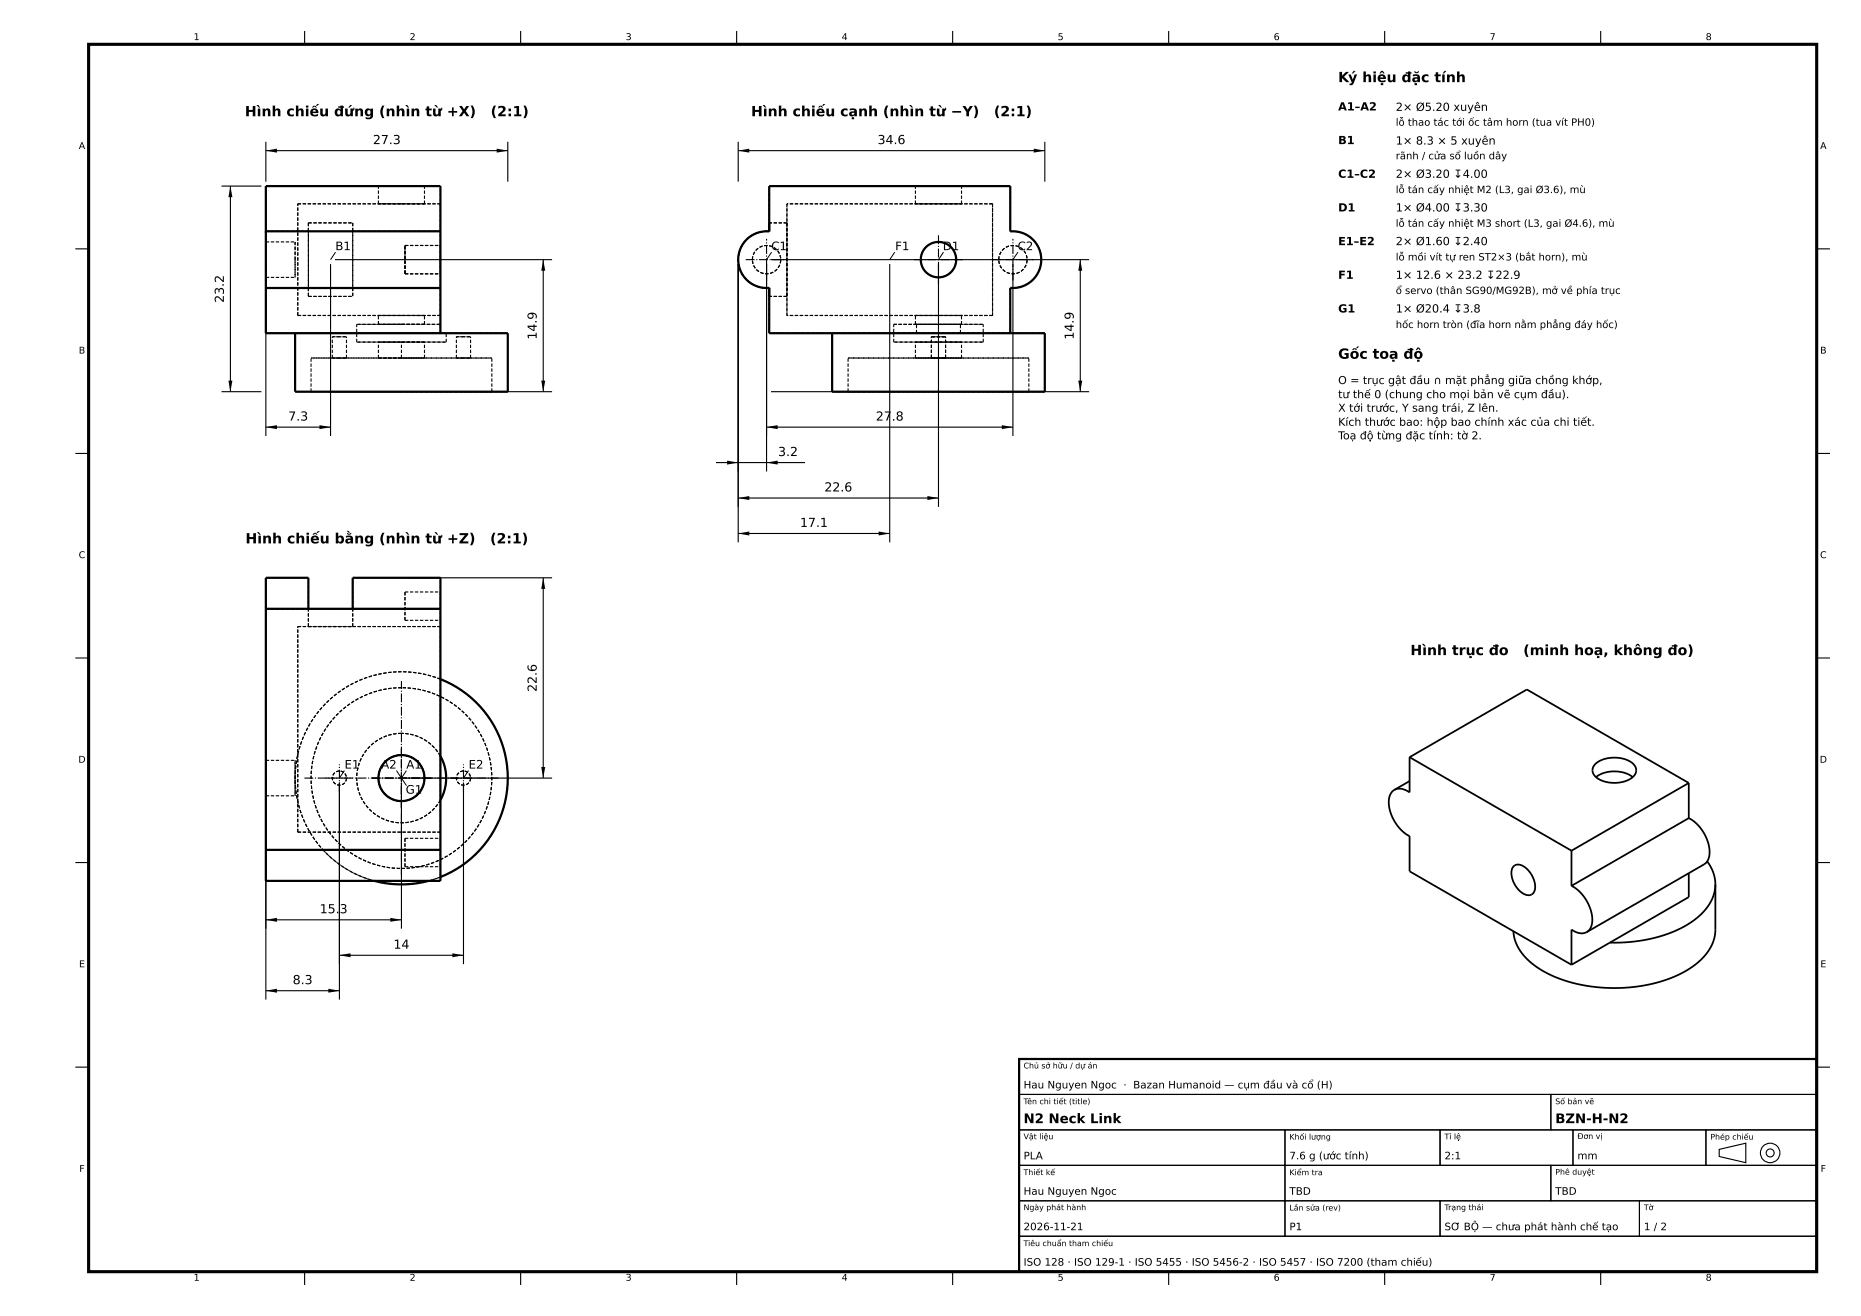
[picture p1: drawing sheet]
<svg xmlns="http://www.w3.org/2000/svg" width="420mm" height="297mm" viewBox="0 0 420 297" stroke-linecap="round" stroke-linejoin="round" font-family="sans-serif">
<g fill="#000">
<path d="M60 34l2.5-.5v1zM112.1 33.5l2.5 .5-2.5 .5zM166.6 34l2.5-.5v1zM233.3 33.5l2.5 .5-2.5 .5zM52 42l.5 2.5h-1zM122.6 58.6l.5 2.5h-.9zM243.8 58.6l.4 2.5h-.8zM51.5 85.9h1l-.5 2.5zM60 96.4l2.5-.4v.9zM72.1 96l2.5 .4-2.5 .5zM122.2 85.9h.9l-.5 2.5zM173 96.4l2.5-.4v.9z"/>
<path d="M226.1 96l2.5 .4-2.5 .5zM243.4 85.9h.8l-.4 2.5zM164.1 104l2.5 .4-2.5 .4zM166.6 112.4l2.5-.5v1zM173 104.4l2.5-.4v.8zM209.3 111.9l2.5 .5-2.5 .5zM122.6 130.4l.5 2.5h-.9zM166.6 120.4l2.5-.5v.9zM198.3 119.9l2.5 .5-2.5 .4zM122.2 173.1h.9l-.5 2.5zM60 207.6l2.5-.5v.9zM76.6 215.6l2.5-.5v.9z"/>
<path d="M88.1 207.1l2.5 .5-2.5 .4zM102.1 215.1l2.5 .5-2.5 .4zM60 223.6l2.5-.5v.9zM74.1 223.1l2.5 .5-2.5 .4z"/>
</g>
<path d="M20 10h390v277h-390z" fill="none" stroke="#000" stroke-width=".7" stroke-linecap="butt"/>
<g fill="none" stroke="#000" stroke-width=".5">
<path d="M60 52.2v12.8M60 52.2v.3M60 52.2v-10.2h39.4v10.2M60 52.2h39.4M99.4 52.2v12.8M173.6 42h54.4v10.2a6.4 6.4 0 0 1 7 6.4 6.4 6.4 0 0 1-7 6.4v10.2h-54.4v-10.2a6.4 6.4 0 0 1-7-6.4 6.4 6.4 0 0 1 7-6.4zM60 65v10.2h54.6v13.2h-48v-13.2M60 65h39.4M99.4 65v10.2M187.8 75.2v13.2h48v-13.2h-7.8M60 137.4v-7h9.6v7M60 137.4v54.4"/>
<path d="M60 137.4h39.4M79.6 137.4v-7h19.8v7M99.4 137.4v54.4M99.4 153.3a24 24 0 0 1 15.2 22.3 24 24 0 0 1-15.2 22.3M99.4 170.6a10.1 10.1 0 0 1 0 10M60 191.8v7h39.4v-7M60 191.8h39.4M84.5 198.8a24 24 0 0 0 12.2 0M230 239h180v48h-180z"/>
<circle cx="211.8" cy="58.6" r="4"/>
<circle cx="90.6" cy="175.6" r="5.2"/>
</g>
<g fill="none" stroke="#000" stroke-width=".25">
<path d="M68.8 7v3M117.5 7v3M166.3 7v3M215 7v3M263.8 7v3M312.5 7v3M361.2 7v3M60 32v9M60 34h54.6M114.6 32v9M166.6 34h69.2M166.6 32v9"/>
<path d="M235.8 32v9M17 56.2h3M50 42h9M52 42v46.4M60 59.6v38.8M74.6 59.6v38.8M75.6 58.6h49M122.6 58.6v29.8M166.6 59.6v62.8M173 59.6v46.8M174 58.6h71.8M200.8 59.6v62.8"/>
<path d="M211.8 59.6v54.8M228.6 59.6v38.8M243.8 58.6v29.8M410 56.2h3M50 88.4h9M60 96.4h14.6M75.6 88.4h49M173 96.4h55.6M174 88.4h71.8M17 102.3h3M161.6 104.4h20.1M166.6 112.4h45.2"/>
<path d="M410 102.3h3M91.6 130.4h33M122.6 130.4v45.2M166.6 120.4h34.2M17 148.5h3M410 148.5h3M60 176.6v49M76.6 176.6v49M90.6 176.6v33M91.6 175.6h33M104.6 176.6v41M17 194.7h3"/>
<path d="M410 194.7h3M60 207.6h30.6M76.6 215.6h28M60 223.6h16.6M230 239h180v8h-180zM17 240.8h3M230 247h120v8h-120zM230 255h60v8h-60zM290 255h35v8h-35zM325 255h30v8h-30zM350 247h60v8h-60zM355 255h30v8h-30z"/>
<path d="M385 255h25v8h-25zM388 259.4l6-1.4v4.4l-6-1.4zM410 240.8h3M230 263h60v8h-60zM230 271h60v8h-60zM230 279h180v8h-180zM290 263h60v8h-60zM290 271h35v8h-35zM325 271h45v8h-45zM350 263h60v8h-60zM370 271h40v8h-40zM68.8 287v3"/>
<path d="M117.5 287v3M166.3 287v3M215 287v3M263.8 287v3M312.5 287v3M361.2 287v3"/>
<circle cx="399.5" cy="260.2" r="2.2"/>
<circle cx="399.5" cy="260.2" r=".9"/>
</g>
<g fill="none" stroke="#000" stroke-width=".25" stroke-dasharray=".7 .4" stroke-linecap="butt">
<path d="M60 42h39.4M60 52.2h39.4M60 52.2h9.6M60 52.2v-10.2M60 52.5v12.5M60 58.6v-4M60 54.6v8M60 54.6h6.6M66.6 58.6v-4M66.6 54.6v8M67.2 46h32.2M69.6 50.3h10"/>
<path d="M69.6 50.3v1.9M69.6 50.3v16.6M79.6 52.2h19.8M79.6 50.3v1.9M79.6 50.3v16.6M85.4 46h5.2M85.4 42h5.2M85.4 46v-4M90.6 46h5.2M90.6 42h5.2M91.4 58.6v-3.2M91.4 55.4v6.4"/>
<path d="M91.4 55.4h8M95.8 46h-10.4M95.8 42h-10.4M95.8 46v-4M99.4 46v25.2M99.4 52.2v-10.2M99.4 58.6v-3.2M99.4 55.4v6.4M169.8 58.6a3.2 3.2 0 0 1 4.7-2.9 3.2 3.2 0 0 1 .4 5.5 3.2 3.2 0 0 1-5.1-2.1v-.5M173.6 52.2v-10.2M173.6 50.3v1.9M177.6 50.3h-4"/>
<path d="M177.6 50.3v16.6M177.6 46v25.2M206.6 46h10.4M206.6 42h10.4M206.6 46v-4M207.8 58.6a4 4 0 0 1 5.8-3.6 4 4 0 0 1 .5 6.9 4 4 0 0 1-6.3-2.7v-.6M217 46h-10.4M217 42h-10.4M217 46v-4M224 46v25.2M224 46h-46.4M225.4 58.6a3.2 3.2 0 0 1 4.7-2.9 3.2 3.2 0 0 1 .4 5.5 3.2 3.2 0 0 1-5.1-2.1v-.5"/>
<path d="M228 42h-54.4M228 42v10.2M228 52.2a6.4 6.4 0 0 1 7 6.4 6.4 6.4 0 0 1-7 6.4M60 65h39.4M60 65h9.6M60 75.2h39.4M60 75.2v-10.2M60 62.6v-4M60 62.6h6.6M66.6 75.2h6.3M66.6 62.6v-4M67.2 71.2h32.2"/>
<path d="M67.2 71.2v-25.2M69.6 65v-12.8M69.6 65v1.9M69.6 66.9h10M72.9 75.2h26.5M75 76h3.2M76.6 76h-1.6M78.2 76h-1.6M79.6 65v1.9M79.6 65h19.8M79.6 65v-12.8M80.5 77.2h20.2"/>
<path d="M80.5 73.2h18.9M80.5 77.2v-4M85.4 73.2h5.2M85.4 71.2h5.2M85.4 77.2h5.2M85.4 73.2v-2M90.6 75.2h-24M90.6 77.2h-10.1M90.6 73.2h-10.1M90.6 73.2h5.2M90.6 71.2h5.2M90.6 77.2h5.2"/>
<path d="M91.4 61.8v-3.2M91.4 61.8h8M95.8 73.2h-10.4M95.8 71.2h-10.4M95.8 77.2h-10.4M95.8 73.2v-2M99.4 75.2h-8.8M99.4 75.2h1.3M99.4 75.2v-2M99.4 73.2h-8.8M99.4 65v10.2M99.4 65v-12.8"/>
<path d="M99.4 61.8v-3.2M100.7 75.2h-1.3M100.7 77.2h-10.1M100.7 77.2v-2M103 76h3.2M104.6 76h-1.6M106.2 76h-1.6M114.6 75.2h-15.2M173.6 65a6.4 6.4 0 0 1-7-6.4 6.4 6.4 0 0 1 7-6.4M173.6 65v10.2M173.6 65v1.9M177.6 66.9h-4"/>
<path d="M177.6 71.2v-25.2M187.8 75.2h40.2M189.5 75.2h-1.7M189.5 75.2h-15.9M201.7 77.2v-4M201.7 77.2h20.2M201.7 73.2h20.2M206.6 73.2h10.4M206.6 71.2h10.4M206.6 77.2h10.4M206.6 73.2v-2M206.8 75.2h-17.3"/>
<path d="M206.8 75.2v-2M206.8 73.2h-5.1M206.8 73.2h10M210.2 76h3.2M213.4 76h-3.2M216.8 75.2h-10M216.8 75.2v-2M217 73.2h-10.4M217 71.2h-10.4M217 73.2v-2M217 77.2h-10.4M221.9 77.2h-20.2"/>
<path d="M221.9 73.2h-5.1M221.9 77.2v-4M224 71.2h-46.4M224 71.2v-25.2M228 75.2h-11.2M228 65v10.2M235.8 75.2h-46.3M70.2 80.8h40.8M70.2 88.4h40.8M70.2 88.4v-7.6M75 80.8h3.2M75 80.8v-4.8"/>
<path d="M76.6 80.8h-1.6M78.2 80.8h-1.6M78.2 80.8v-4.8M85.4 80.8h10.4M85.4 80.8v-3.6M90.6 88.4h-24M90.6 80.8v-3.6M90.6 80.8h-5.2M90.6 80.8h-20.4M90.6 88.4h-20.4M95.8 80.8h-5.2M95.8 80.8v-3.6"/>
<path d="M103 80.8h3.2M103 80.8v-4.8M104.6 80.8h-1.6M106.2 80.8h-1.6M106.2 80.8v-4.8M111 80.8h-20.4M111 88.4h-20.4M111 88.4v-7.6M114.6 88.4h-24M191.4 80.8h40.8M191.4 88.4v-7.6M191.4 88.4h40.8"/>
<path d="M206.6 80.8v-3.6M206.6 80.8h10.4M210.2 80.8h3.2M210.2 80.8v-4.8M213.4 80.8h-3.2M213.4 80.8v-4.8M217 80.8h-10.4M217 80.8v-3.6M232.2 80.8h-40.8M232.2 88.4h-40.8M232.2 88.4v-7.6M235.8 88.4h-48"/>
<path d="M60 137.4h9.6M60 130.4v7M60 137.4h39.4M69.6 137.4h10M69.6 137.4v-7M79.6 137.4h19.8M79.6 137.4v-7M91.4 133.6h8M91.4 133.6v6.4M99.4 137.4v-7M99.4 133.6v6.4M67.2 141.4h32.2"/>
<path d="M69.6 141.4v-4M69.6 141.4h10M79.6 141.4v-4M90.6 151.6a24 24 0 0 0-21 35.6 24 24 0 0 0 41.3 1.2 24 24 0 0 0-18.9-36.8h-1.4M90.6 151.6a24 24 0 0 0-22 14.3 24 24 0 0 0 4.3 25.9M90.6 155.2a20.4 20.4 0 0 0-17.9 30.2 20.4 20.4 0 0 0 35.1 1.1 20.4 20.4 0 0 0-15.9-31.3h-1.3M91.4 140v-6.4M91.4 140h8M99.4 153.3l-2.4-.8-2.6-.6-3.8-.3M99.4 153.3v-15.9M99.4 140v-6.4M60 171.6v8"/>
<path d="M60 179.6v-8M60 171.6h6.6M60 179.6h6.6M66.6 171.6v8M66.6 179.6v-8M76.6 174a1.6 1.6 0 0 0-1.4 2.3 1.6 1.6 0 0 0 2.7 .3 1.6 1.6 0 0 0-1-2.6h-.3M90.6 165.5a10.1 10.1 0 0 0-8.9 14.9 10.1 10.1 0 0 0 17.3 .8 10.1 10.1 0 0 0-7.5-15.7h-.9M90.6 165.5a10.1 10.1 0 0 0-8.7 15.2 10.1 10.1 0 0 0 17.5-.1M90.6 170.4a5.2 5.2 0 0 1 4.6 7.6 5.2 5.2 0 0 1-8.9 .6 5.2 5.2 0 0 1 3.7-8.2h.6M90.6 170.4a5.2 5.2 0 0 0-4.6 7.6 5.2 5.2 0 0 0 8.9 .6 5.2 5.2 0 0 0-3.7-8.2h-.6M99.4 170.6v-17.3M99.4 170.6a10.1 10.1 0 0 0-8.8-5.1"/>
<path d="M99.4 170.6v10M104.6 174a1.6 1.6 0 0 0-1.4 2.3 1.6 1.6 0 0 0 2.7 .3 1.6 1.6 0 0 0-1-2.6h-.3M60 191.8h39.4M60 198.8v-7M60 191.8v-54.4M60 191.8h12.9M67.2 187.8v-46.4M67.2 187.8h32.2M72.9 191.8a24 24 0 0 0 11.6 7M72.9 191.8h26.5M90.6 180.8a5.2 5.2 0 0 0 4.6-7.6 5.2 5.2 0 0 0-8.9-.6 5.2 5.2 0 0 0 3.7 8.2h.6M91.4 189.2h8"/>
<path d="M91.4 189.2v6.4M91.4 195.6v-6.4M91.4 195.6h8M96.7 198.8l2.7-.9M99.4 191.8v-11.2M99.4 187.8v-46.4M99.4 198.8v-7M99.4 189.2v6.4M99.4 195.6v-6.4"/>
</g>
<g fill="none" stroke="#000" stroke-width=".25" stroke-dasharray="2 .4 .3 .4" stroke-linecap="butt">
<path d="M168.3 58.6h9.4M206.3 58.6h11M223.9 58.6h9.4M173 63.3v-9.4M211.8 64.1v-11M228.6 63.3v-9.4M68.7 175.6h43.8M73.5 175.6h6.2M76.6 178.7v-6.2M83.9 175.6h13.4M101.5 175.6h6.2M104.6 178.7v-6.2"/>
<path d="M90.6 182.3v-13.4M90.6 197.5v-43.8"/>
</g>
<path d="M75.7 56.9l-1.1 1.7M174.1 56.9l-1.1 1.7M201.9 56.9l-1.1 1.7M212.9 56.9l-1.1 1.7M229.7 56.9l-1.1 1.7M77.7 173.9l-1.1 1.7M89.5 173.9l2.2 3.4M91.7 173.9l-1.1 1.7M105.7 173.9l-1.1 1.7" fill="none" stroke="#000" stroke-width=".23"/>
<g fill="none" stroke="#000" stroke-width=".4">
<path d="M314.7 178.3a3.8 3.8 0 0 0-1.1 4.3 9.4 9.4 0 0 0 4.5 6.1v7.9l36.6 21.1M318.1 170.9v7.9a3.3 3.3 0 0 0-3.4-.5M318.1 170.9l36.6 21.1M318.1 170.9l26.5-15.3 36.5 21.1M318.1 176.3l-3.4 2M360 172.5a7 7 0 0 1 8.7 0 2.04 2.04 0 0 1-.9 3.4 6.8 6.8 0 0 1-8.1-1 1.81 1.81 0 0 1 .3-2.4zM360.2 175.4a7.3 7.3 0 0 1 8.3 0M381.1 176.7l-26.4 15.3M381.1 176.7v7.9M341.5 195.6a2.06 2.06 0 0 1 3.1 .5 5 5 0 0 1 1.6 5.3 1.68 1.68 0 0 1-2.7 .1 5.1 5.1 0 0 1-2.1-5.8zM354.7 199.9a9 9 0 0 1 4.5 8.8l-.5 1.1-.6 .6M354.7 192v7.9"/>
<path d="M381.1 184.6a9 9 0 0 1 4.6 8.8l-.4 .9-.7 .8-26.5 15.3M381.1 197.1v5.4l-17.8 10.2M381.1 184.6l-26.4 15.3M385.3 194.4a8.7 8.7 0 0 1 1.8 5.2M387.1 199.6v10.2a10.5 10.5 0 0 1-5.1 8.3 33.2 33.2 0 0 1-21.8 4.7 26.2 26.2 0 0 1-15.7-6.5 9.4 9.4 0 0 1-3-6.1M387.1 199.6a10.7 10.7 0 0 1-5.4 8.5 32.3 32.3 0 0 1-18.4 4.6M358.1 210.4a3.3 3.3 0 0 1-3.4-.6v7.9M363.3 212.7l-8.6 5"/>
</g>
<g font-size="3.2">
<text x="302" y="18.5">Ký hiệu đặc tính</text>
<text x="55.3" y="26.2">Hình chiếu đứng (nhìn từ +X)</text>
<text x="110.7" y="26.2">(2:1)</text>
<text x="169.5" y="26.2">Hình chiếu cạnh (nhìn từ −Y)</text>
<text x="224.3" y="26.2">(2:1)</text>
<text x="302" y="81">Gốc toạ độ</text>
<text x="55.4" y="122.6">Hình chiếu bằng (nhìn từ +Z)</text>
<text x="110.6" y="122.6">(2:1)</text>
<text x="318.3" y="147.8">Hình trục đo</text>
<text x="343.8" y="147.8">(minh hoạ, không đo)</text>
</g>
<g font-size="3">
<text x="231" y="253.5">N2 Neck Link</text>
<text x="351" y="253.5">BZN-H-N2</text>
</g>
<g font-size="2.8">
<text x="84.2" y="32.5">27.3</text>
<text x="198.1" y="32.5">34.6</text>
<text x="50.5" y="68.3" transform="rotate(-90 50.5 68.3)">23.2</text>
<text x="121.1" y="76.6" transform="rotate(-90 121.1 76.6)">14.9</text>
<text x="242.3" y="76.6" transform="rotate(-90 242.3 76.6)">14.9</text>
<text x="65.1" y="94.9">7.3</text>
<text x="197.7" y="94.9">27.8</text>
<text x="175.6" y="102.9">3.2</text>
<text x="186.1" y="110.9">22.6</text>
<text x="180.6" y="118.9">17.1</text>
<text x="121.1" y="156.1" transform="rotate(-90 121.1 156.1)">22.6</text>
<text x="72.2" y="206.1">15.3</text>
<text x="88.8" y="214.1">14</text>
<text x="66.1" y="222.1">8.3</text>
</g>
<g font-size="2.6">
<text x="75.7" y="56.5">B1</text>
<text x="174.1" y="56.5">C1</text>
<text x="202" y="56.5">F1</text>
<text x="212.8" y="56.5">D1</text>
<text x="229.7" y="56.5">C2</text>
<text x="77.8" y="173.5">E1</text>
<text x="86" y="173.5">A2</text>
<text x="91.7" y="173.5">A1</text>
<text x="105.8" y="173.5">E2</text>
<text x="91.6" y="179.1">G1</text>
</g>
<g font-size="2.5">
<text x="302" y="24.9">A1–A2</text>
<text x="315" y="25">2× Ø5.20 xuyên</text>
<text x="302" y="32.5">B1</text>
<text x="315" y="32.6">1× 8.3 × 5 xuyên</text>
<text x="302" y="40.1">C1–C2</text>
<text x="315" y="40.1">2× Ø3.20 ↧4.00</text>
<text x="302" y="47.7">D1</text>
<text x="315" y="47.7">1× Ø4.00 ↧3.30</text>
<text x="302" y="55.3">E1–E2</text>
<text x="315" y="55.3">2× Ø1.60 ↧2.40</text>
<text x="302" y="62.9">F1</text>
<text x="315" y="62.9">1× 12.6 × 23.2 ↧22.9</text>
<text x="302" y="70.5">G1</text>
<text x="315" y="70.5">1× Ø20.4 ↧3.8</text>
<text x="302" y="86.7">O = trục gật đầu ∩ mặt phẳng giữa chồng khớp,</text>
<text x="302" y="89.9">tư thế 0 (chung cho mọi bản vẽ cụm đầu).</text>
<text x="302" y="92.9">X tới trước, Y sang trái, Z lên.</text>
<text x="302" y="96.1">Kích thước bao: hộp bao chính xác của chi tiết.</text>
<text x="302" y="99.2">Toạ độ từng đặc tính: tờ 2.</text>
</g>
<g font-size="2.3">
<text x="315" y="28.4">lỗ thao tác tới ốc tâm horn (tua vít PH0)</text>
<text x="315" y="35.9">rãnh / cửa sổ luồn dây</text>
<text x="315" y="43.6">lỗ tán cấy nhiệt M2 (L3, gai Ø3.6), mù</text>
<text x="315" y="51.2">lỗ tán cấy nhiệt M3 short (L3, gai Ø4.6), mù</text>
<text x="315" y="58.8">lỗ mồi vít tự ren ST2×3 (bắt horn), mù</text>
<text x="315" y="66.3">ổ servo (thân SG90/MG92B), mở về phía trục</text>
<text x="315" y="74">hốc horn tròn (đĩa horn nằm phẳng đáy hốc)</text>
<text x="231" y="245.6">Hau Nguyen Ngoc · Bazan Humanoid — cụm đầu và cổ (H)</text>
<text x="231" y="261.6">PLA</text>
<text x="291" y="261.6">7.6 g (ước tính)</text>
<text x="326" y="261.6">2:1</text>
<text x="356" y="261.6">mm</text>
<text x="231" y="269.6">Hau Nguyen Ngoc</text>
<text x="291" y="269.6">TBD</text>
<text x="351" y="269.6">TBD</text>
<text x="231" y="277.6">2026-11-21</text>
<text x="291" y="277.6">P1</text>
<text x="326" y="277.6">SƠ BỘ — chưa phát hành chế tạo</text>
<text x="371" y="277.6">1 / 2</text>
<text x="231" y="285.6">ISO 128 · ISO 129-1 · ISO 5455 · ISO 5456-2 · ISO 5457 · ISO 7200 (tham chiếu)</text>
</g>
<g font-size="2.1">
<text x="43.7" y="9">1</text>
<text x="92.5" y="9">2</text>
<text x="141.2" y="9">3</text>
<text x="190" y="9">4</text>
<text x="238.7" y="9">5</text>
<text x="287.5" y="9">6</text>
<text x="336.2" y="9">7</text>
<text x="385" y="9">8</text>
<text x="17.8" y="33.6">A</text>
<text x="410.8" y="33.6">A</text>
<text x="17.8" y="79.8">B</text>
<text x="410.8" y="79.8">B</text>
<text x="17.8" y="126">C</text>
<text x="410.8" y="126">C</text>
<text x="17.7" y="172.1">D</text>
<text x="410.7" y="172.1">D</text>
<text x="17.8" y="218.3">E</text>
<text x="410.8" y="218.3">E</text>
<text x="17.9" y="264.5">F</text>
<text x="410.9" y="264.5">F</text>
<text x="43.7" y="289">1</text>
<text x="92.5" y="289">2</text>
<text x="141.2" y="289">3</text>
<text x="190" y="289">4</text>
<text x="238.7" y="289">5</text>
<text x="287.5" y="289">6</text>
<text x="336.2" y="289">7</text>
<text x="385" y="289">8</text>
</g>
<g font-size="1.8">
<text x="231" y="241.1">Chủ sở hữu / dự án</text>
<text x="231" y="249.2">Tên chi tiết (title)</text>
<text x="351" y="249.2">Số bản vẽ</text>
<text x="231" y="257.1">Vật liệu</text>
<text x="291" y="257.2">Khối lượng</text>
<text x="326" y="257.1">Tỉ lệ</text>
<text x="356" y="257">Đơn vị</text>
<text x="386" y="257.2">Phép chiếu</text>
<text x="231" y="265.2">Thiết kế</text>
<text x="291" y="265.2">Kiểm tra</text>
<text x="351" y="265.1">Phê duyệt</text>
<text x="231" y="273.1">Ngày phát hành</text>
<text x="291" y="273.2">Lần sửa (rev)</text>
<text x="326" y="273.1">Trạng thái</text>
<text x="371" y="273.1">Tờ</text>
<text x="231" y="281.2">Tiêu chuẩn tham chiếu</text>
</g>
</svg>
